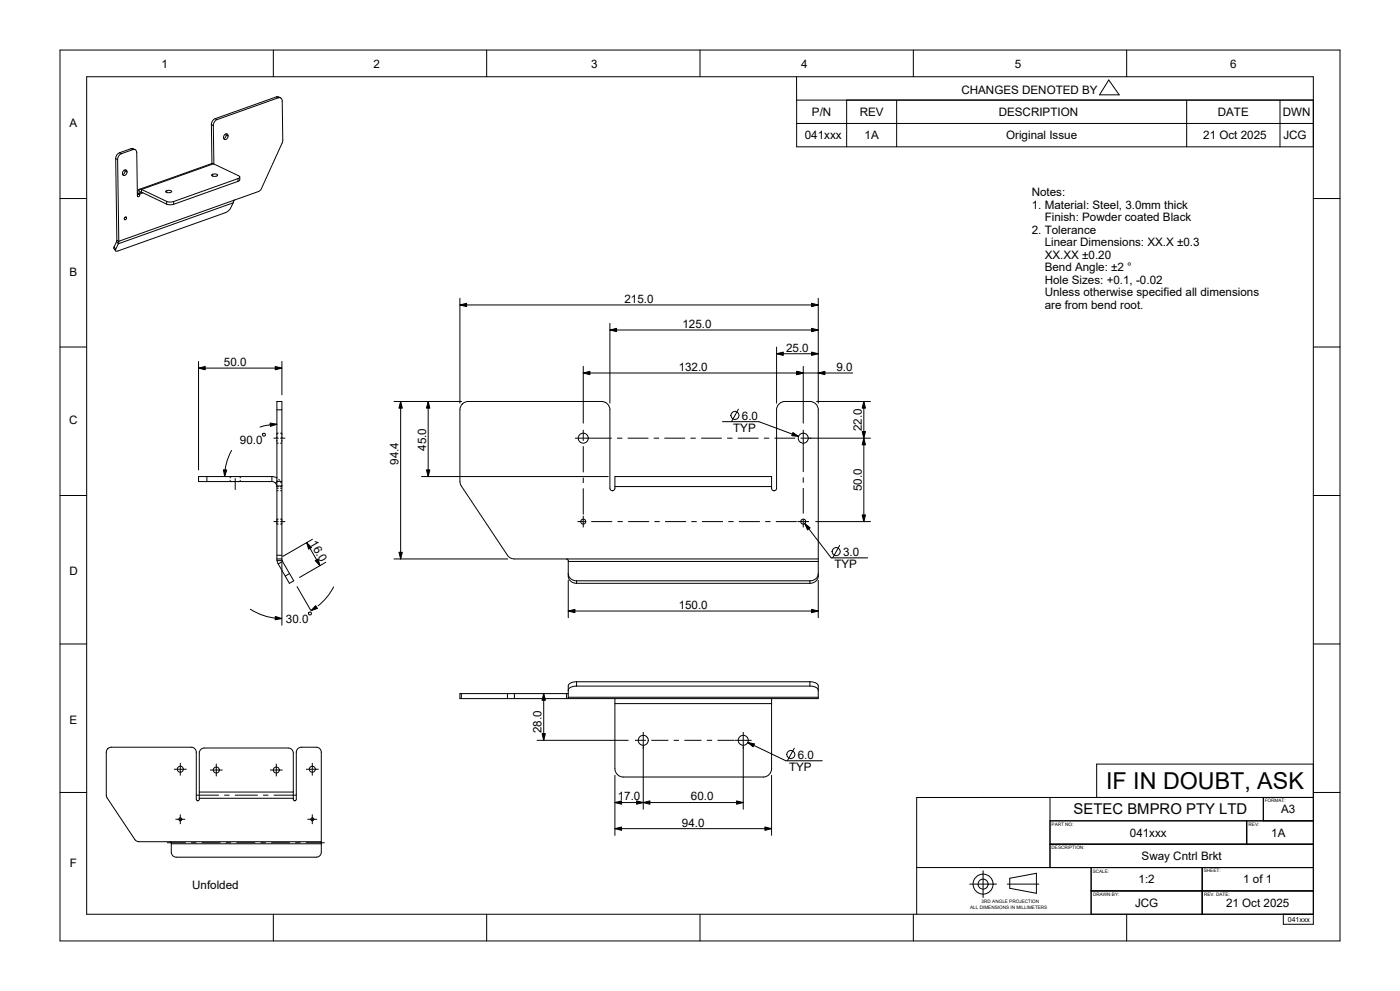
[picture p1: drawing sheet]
<svg xmlns="http://www.w3.org/2000/svg" width="420mm" height="297mm" viewBox="0 0 420 297" stroke-linecap="round" stroke-linejoin="round" font-family="sans-serif">
<g fill="#000">
<path d="M138 91.4l2-.5v1zM183 98.9l2-.5v1zM243.5 90.9l2 .5-2 .5zM243.5 98.4l2 .5-2 .5zM59.6 110.3l2-.5v1zM82.6 109.8l2 .5-2 .5zM175 111.8l2-.5v1zM233 106l2-.5v1zM239 111.3l2 .5-2 .5zM243.5 105.5l2 .5-2 .5zM245.5 111.8l2-.5v1zM81 126.8l2.1 .4-2 .6z"/>
<path d="M120.2 120.3l.5 2h-1zM128.5 120.3l.5 2h-1zM237.9 129.6l1.7 1.2-2.1-.2zM259.1 120.3l.5 2h-1zM258.6 129.3h1l-.5 2zM259.1 131.3l.5 2h-1zM67 140.8l1 .1-.6 1.9zM128 140.8h1l-.5 2zM241.4 156.9l1.7 1.3-.8 .6zM258.6 154.3h1l-.5 2zM92 162.6l1.4 1.5-.8 .5zM94.6 168l.8-.5 .6 2z"/>
<path d="M119.7 165.5h1l-.5 2zM82.6 184.8l2 .6-2.1 .4zM94.7 181.5l.5 .8-1.9 .7zM170.5 183.1l2-.5v1zM243.5 182.6l2 .5-2 .5zM163.1 207.9l.5 2h-1zM162.6 219.9h1l-.5 2zM224.3 222.5l2 .4-.4 .9zM184.5 240.5l2-.5v1zM184.5 248.3l2-.5v1zM191 240l2 .5-2 .5zM193 240.5l2-.5v1z"/>
<path d="M221 240l2 .5-2 .5zM229.5 247.8l2 .5-2 .5z"/>
</g>
<g fill="none" stroke="#000" stroke-width=".3">
<path d="M18 15h384v267h-384zM82 15v8M146 15v8M210 15v8M274 15v8M338 15v8M26 23h368v251h-368zM63.4 37.3l.2 11.7M63.4 37.3l.6 .3M64 37.6l.2 11.5M64.5 35.6l-.8 .7-.3 1M64.5 35.6l.6 .2"/>
<path d="M65.1 35.8l-.8 .7-.3 1.1M82.9 29h.6l.7 .3M82.9 29l-18.4 6.6M82.9 29l.6 .3M83.5 29.3h.7M83.5 29.3l-18.4 6.5M84.2 29.3l.3 .4 .2 .6 .1 11.7-.1 .8-6.6 14.2-.6 .4-7.2 2.6M239 23v7.2M239 37h155M254 30v14M269 30v14M332.6 24l3.2 4.4h-5.9z"/>
<path d="M356 30v14M384 30v14M394 30h-155v14h155M18 59.5h8M34.7 47.6l.4 24.4M34.7 47.6l.6 .2M35.3 47.8l.3 24.5M35.8 45.8l-.8 .7-.3 1.1M35.8 45.8l.6 .3M36.4 46.1l-.8 .7-.3 1M39.3 44.6l.5-.1 .7 .4M39.3 44.6l-3.5 1.2"/>
<path d="M39.3 44.6l.6 .2M39.9 44.8l.6 .1M39.9 44.8l-3.5 1.3M40.5 44.9l.5 .8 .3 13.2h.4l.2-.5M41.3 57.9v.2M41.3 57.9l.6 .2M41.3 58.1l-.1 .4M41.3 58.1l.6 .3M41.6 56.9l-.3 1M41.6 56.9l.5 .8M41.9 56.7l-.3 .2M41.9 56.7l.6 .1"/>
<path d="M41.9 58.1v.3M42.1 57.7l-.2 .4M42.5 56.8v.8M42.5 56.8l7.5 3.6M42.5 57.6l-.4 .1M42.5 57.6l7.5 3.6M42.9 57.8l-1 .3M64 49.1l7.6 3.6 .3 .4M64 49.1l-.5-.1-21.6 7.7M64 49.1l-21.5 7.7M70.3 60l-.4 .8M70.3 60l-34.7 12.3"/>
<path d="M71.4 53.5l-19.3 6.9M71.4 53.5v.9M71.4 54.4l-19.3 6.8M71.9 53.1l-.5 .4M71.9 53.1v.9l-.5 .4M394 59.5h8M34.2 74l-.1 .4 .6 .8M34.2 74l.5 .7M34.7 74.7v.5M35 72.4l.5 .7M35 72.4l-.8 1.6M35.1 72l-.1 .4"/>
<path d="M35.1 72l.5 .3M35.5 73.1l-.8 1.6M35.6 72.3l-.1 .8M50 60.4l1 .2 1.1-.2M50 60.4v.8M50 61.2l1 .2 1.1-.2M52.1 60.4v.8M69.9 60.8l-.9 1.9-1.3 1-32.3 11.5h-.7M69.9 60.8l-34.4 12.3M138 91.4l2-.5v1zM138 89.4v31.4M138 91.4h107.5"/>
<path d="M183 98.9l2-.5v1zM183 96.9v23.9M183 98.9h62.5M243.5 90.9l2 .5-2 .5zM243.5 98.4l2 .5-2 .5zM245.5 89.4v31.4M18 104h8M59.6 110.3l2-.5v1zM59.6 108.3v32.5M59.6 110.3h25M82.6 109.8l2 .5-2 .5zM84.6 108.3v10"/>
<path d="M175 111.8l2-.5v1zM175 109.8v17M175 111.8h80.8M233 106l2-.5v1zM233 104v16.8M233 106h12.5M239 111.3l2 .5-2 .5zM241 109.8v17M243.5 105.5l2 .5-2 .5zM245.5 111.8l2-.5v1zM394 104h8M69.5 135a15.7 15.7 0 0 0-2.1 7.8"/>
<path d="M79 129.9l.6 .2-.2 .6-.6-.2zM81 126.8l2.1 .4-2 .6zM83.1 127.2l-2.2 .1-2.9 .7M83.1 122.8h1.5M118.2 120.3h20.3M120.2 120.3l.5 2h-1zM120.2 120.3v47.2M128.5 120.3l.5 2h-1zM128.5 120.3v22.5M216.7 126.4h11l11.9 4.4M221.5 122.6l-2.1 3.8M237.9 129.6l1.7 1.2-2.1-.2z"/>
<path d="M243 131.3h18.1M245 120.3h16.1M258.6 129.3h1l-.5 2zM259.1 120.3l.5 2h-1zM259.1 131.3l.5 2h-1zM259.1 120.3v36M18 148.5h8M62.1 142.8v1.5M67 140.8l1 .1-.6 1.9zM81.6 142.8l1.5 .4M81.6 144.3a1.5 1.5 0 0 1 1.5 1.3M81.6 142.8h-22v1.5h22"/>
<path d="M81.6 142.8v1.5M83.1 145.6h1.5M83.1 144.4l-.4 .4M83.1 144.3h1.5M126.5 142.8h56M128 140.8h1l-.5 2zM184.5 145.8h47M241.4 156.9l1.7 1.3-.8 .6zM241.4 156.9l8 10.3h10.9M244.7 156.3h16.4M258.6 154.3h1l-.5 2zM394 148.5h8"/>
<path d="M83.1 167.5l.4 1.5M83.1 167.5h1.5M83.1 167.5v-47.2h1.5v47.2M83.1 166.4h1.5M83.1 168h1.5M84.6 167.5l.2 .8M84.6 168.4v19M84.8 168.3l3.3 5.8-1.3 .7-3.3-5.8M84.8 168.3l-1.3 .7M86.9 171.9l-1.3 .8M89.1 175.8l4.1 7M92 162.6l1.4 1.5-.8 .5z"/>
<path d="M92 162.6l4 6.9M93.7 161.6l-8.9 5.2M94.6 168l.8-.5 .6 2zM97.7 168.5l-7.9 4.6M100.1 175.9a17.4 17.4 0 0 1-4.7 5.7M118.2 167.5h34.1M119.7 165.5h1l-.5 2zM170 167.5l.5 .5v4.7a2.35 2.35 0 0 0 2.5 2.1M170.5 171.9a2.35 2.35 0 0 0 2.5 2.2M170.5 173.9v11.2M170.5 168.3h75M173 174.8h70"/>
<path d="M173 174.1h70M173 174.1v.7M243 174.1v.7M245.5 167.5h-91.2l-.9-.2-1.2-.9-14.1-21.4-.1-22.2a2.5 2.5 0 0 1 2.5-2.5h40a2.5 2.5 0 0 1 2.5 2.5v23.5a.75 .75 0 0 0 .7 .8 .75 .75 0 0 0 .8-.8v-3.5h47v3.5a.75 .75 0 0 0 .7 .8 .75 .75 0 0 0 .8-.8v-23.5a2.5 2.5 0 0 1 2.5-2.5h7.5a2.5 2.5 0 0 1 2.5 2.5v49.9a2.35 2.35 0 0 1-2.5 2.1M245.5 171.9a2.35 2.35 0 0 1-2.5 2.2M245.5 173.9v11.2M251.9 163.4l-2.1 3.8M18 193h8M75.1 182.6a17.4 17.4 0 0 0 8.2 2.7M82.6 184.8l2 .6-2.1 .4zM92.8 183.4l.6 .3-.2 .6-.6-.2zM94.7 181.5l.5 .8-1.9 .7z"/>
<path d="M170.5 183.1l2-.5v1zM170.5 183.1h75M243.5 182.6l2 .5-2 .5zM394 193h8M138.4 207.9v1.5M152.2 207.9v1.5M154.3 207.9v1.5M162.6 219.9h1l-.5 2zM163.1 207.9l.5 2h-1zM163.1 207.9v14M170 207.9h-32v1.5h32M170 207.9v1.5"/>
<path d="M170.5 207.8l-.5 .1M170.5 209h75M173 204.3a2.21 2.21 0 0 0-2.5 1.3v3.7l-.5 .1M173 205.6a2.21 2.21 0 0 0-2.5 1.3M173 204.3v1.3M173 205.6h70M173 204.3h70M184.5 209.4v21a2.5 2.5 0 0 0 2.5 2.5h42a2.5 2.5 0 0 0 2.5-2.5v-21M184.5 210.9h47M243 204.3a2.21 2.21 0 0 1 2.5 1.3v3.8h-75M243 205.6a2.21 2.21 0 0 1 2.5 1.3M243 204.3v1.3"/>
<path d="M18 237.5h8M59.8 237.4v-11.7a1.5 1.5 0 0 1 1.5-1.5h25.2a1.5 1.5 0 0 1 1.5 1.5v11.7M59.8 239.2v.3a.45 .45 0 0 1-.5 .5 .45 .45 0 0 1-.4-.5v-14.1a1.5 1.5 0 0 0-1.5-1.5h-24a1.5 1.5 0 0 0-1.5 1.5l.1 13.5 8.4 12.7 .6 .5 .7 .2h9.4M88 239.2v.3a.45 .45 0 0 0 .4 .5 .45 .45 0 0 0 .5-.5v-14.1a1.5 1.5 0 0 1 1.5-1.5h4.5a1.5 1.5 0 0 1 1.5 1.5v26.9M161.1 221.9h27.4M184.5 232.4v17.9M193 223.9v18.6M223 223.9v18.6M224.3 222.5l2 .4-.4 .9zM224.3 222.5l11.4 5.5h11M231.5 232.4v17.9M238.3 224.3l-2.1 3.7"/>
<path d="M315 239v21M379 239v7M394 237.5h8M394 239h-119v35M394 229h-65v10M51.4 252.9v2.5a1.5 1.5 0 0 0 1.5 1.5h42a1.5 1.5 0 0 0 1.5-1.5v-2.5M184.5 240.5l2-.5v1zM184.5 248.3l2-.5v1zM184.5 248.3h47M184.5 240.5h38.5M191 240l2 .5-2 .5zM193 240.5l2-.5v1z"/>
<path d="M221 240l2 .5-2 .5zM229.5 247.8l2 .5-2 .5zM315 253h79M315 246h79M374 246v7M82 274v8M146 274v8M210 274v8M274 274v8M275 260h119M290.9 265h8M294.9 261v8"/>
<path d="M302.2 265h9.5M302.9 263.2l8-1.5v6l-8-1.5zM327.3 267h66.7M327.3 260v14M338 274v8M360.7 260v14"/>
<circle cx="220.5" cy="124.5" r="1.23"/>
<circle cx="250.8" cy="165.3" r="1.23"/>
<circle cx="237.2" cy="226.1" r="1.23"/>
<circle cx="294.9" cy="265" r="3"/>
<circle cx="294.9" cy="265" r="1.5"/>
</g>
<path d="M83.1 147.1h1.5M83.1 146.3h1.5M83.1 145.8h1.5M83.1 144.4l.6-.6M83.1 144.3h1.5M83.1 145.8v-.2M84.6 145.8l-.4-1.5-1.1-1.1" fill="none" stroke="#000" stroke-width=".3" stroke-dasharray=".5 .5" stroke-linecap="butt"/>
<!-- layer: 02___PRT_ALL_AXES -->
<g fill="none" stroke="#000" stroke-width=".3">
<path d="M37.1 51.1l.6-.2 .4 .5-.2 .7-.6 .5-.4-.1-.2-.4zM37.5 50.9v.3M37.5 51.2l-.2 .7-.5 .4M37.5 51.2l.6 .3M49.8 57.3l.9-.3 .8 .4-.3 .3-.7 .1-.7-.2zM50 57.1v.6M63.6 52.4l.9-.3 .8 .4-.3 .3-.8 .1-.6-.2zM63.8 52.2v.6M67.4 40.4l.6-.3 .4 .5-.2 .8-.6 .4-.3-.1-.2-.4zM67.8 40.1v.3M67.8 40.4l-.2 .7-.5 .4M67.8 40.4l.6 .3"/>
<path d="M37.5 65.1l.5 .2M82.1 131.3h1M84.6 131.3h1M172.5 131.3h11M175 128.8v3.3M175 133.7v7.9M185.1 131.3h1.6M188.3 131.3h6.2M196.1 131.3h1.6M199.3 131.3h6.2M207.1 131.3h1.6M210.3 131.3h6.3"/>
<path d="M218.1 131.3h1.6M221.3 131.3h6.3M229.2 131.3h1.6M232.4 131.3h6.2M240.2 131.3h3.3M241 128.8v12.7M70.6 143.3v3.5M82.1 156.3h1M84.6 156.3h1M173.2 156.3h2.6M175 143.2v1.6M175 146.3v7.9"/>
<path d="M175 154.6v3.5M177.4 156.3h6.3M185.3 156.3h1.5M188.4 156.3h6.3M196.3 156.3h1.6M199.5 156.3h6.3M207.4 156.3h1.6M210.6 156.3h6.3M218.5 156.3h1.6M221.7 156.3h6.3M229.6 156.3h1.6M232.8 156.3h6.2"/>
<path d="M239.2 156.3h3.5M241 143.1v1.6M241 146.3v7.6M241 155.5v2.6M193 219.4v5M223 219.4v5M52.2 230.5h3.8M54.1 228.6v3.8M58.8 238.3h6.9M59.8 237.4h28.2v1.8h-28.2zM63 230.8h3.8M64.9 228.9v3.8"/>
<path d="M67.3 238.3h1.6M70.5 238.3h6.8M78.9 238.3h1.6M81 230.8h3.8M82.1 238.3h6.9M82.9 228.9v3.8M91.8 230.5h3.8M93.7 228.6v3.8M190.5 221.9h3.3M195.4 221.9h5.1M202.1 221.9h1.6M205.3 221.9h5.1"/>
<path d="M212 221.9h1.6M215.2 221.9h5.2M220.5 221.9h5M50.1 252.6h5.6M51.1 252.3h45.3v.6h-45zM52.6 245.5h2.9M54.1 244.1v2.9M57.3 252.6h1.6M60.5 252.6h5.6M67.7 252.6h1.6M70.9 252.6h5.7M78.2 252.6h1.5"/>
<path d="M81.3 252.6h5.7M88.6 252.6h1.6M91.8 252.6h5.6M92.2 245.5h2.9M93.7 244.1v2.9"/>
<circle cx="37.6" cy="65.5" r=".41"/>
<circle cx="175" cy="131.3" r="1.5"/>
<circle cx="241" cy="131.3" r="1.5"/>
<circle cx="175" cy="156.3" r=".75"/>
<circle cx="241" cy="156.3" r=".75"/>
<circle cx="54.1" cy="230.5" r=".9"/>
<circle cx="64.9" cy="230.8" r=".9"/>
<circle cx="82.9" cy="230.8" r=".9"/>
<circle cx="93.7" cy="230.5" r=".9"/>
<circle cx="193" cy="221.9" r="1.5"/>
<circle cx="223" cy="221.9" r="1.5"/>
<circle cx="54.1" cy="245.5" r=".45"/>
<circle cx="93.7" cy="245.5" r=".45"/>
</g>
<g fill="none" stroke="#000" stroke-width=".3" stroke-dasharray=".5 .5" stroke-linecap="butt">
<path d="M83.1 129.8v3M83.1 131.3h1.5M84.6 129.8v3M84.6 132.8h-1.5M84.6 129.8h-1.5M69.1 144.3v-1.5M69.1 144.3h3M69.1 142.8h3M72.1 144.3v-1.5M83.1 156.3h1.5M83.1 155.6v1.5M84.6 157.1h-1.5"/>
<path d="M84.6 155.6h-1.5M84.6 155.6v1.5"/>
</g>
<!-- layer: PDF -->
<path d="M374 246h20v7h-20zM385 274h9v3h-9z" fill="none" stroke="#000" stroke-width=".3"/>
<text font-size="7" x="331.8" y="236.5">IF IN DOUBT, ASK</text>
<text font-size="4.5" x="322.1" y="244.1">SETEC BMPRO PTY LTD</text>
<g font-size="3.5">
<text x="48.4" y="20.4">1</text>
<text x="112.1" y="20.4">2</text>
<text x="177.3" y="20.3">3</text>
<text x="240.3" y="20.4">4</text>
<text x="304.4" y="20.4">5</text>
<text x="369" y="20.3">6</text>
<text x="288.4" y="28">CHANGES DENOTED BY</text>
<text x="243.6" y="34.8">P/N</text>
<text x="257.9" y="34.8">REV</text>
<text x="299.6" y="34.8">DESCRIPTION</text>
<text x="365.3" y="34.8">DATE</text>
<text x="384.8" y="34.8">DWN</text>
<text x="20.9" y="38.1">A</text>
<text x="241.5" y="41.8">041xxx</text>
<text x="259.4" y="41.8">1A</text>
<text x="301.8" y="41.8">Original Issue</text>
<text x="361" y="41.8">21 Oct 2025</text>
<text x="385" y="41.8">JCG</text>
<text x="309.5" y="58.8">Notes:</text>
<text x="309.5" y="62.5">1. Material: Steel, 3.0mm thick</text>
<text x="309.5" y="70">2. Tolerance</text>
<text x="313.4" y="66.3">Finish: Powder coated Black</text>
<text x="313.4" y="73.8">Linear Dimensions: XX.X ±0.3</text>
<text x="313.4" y="77.5">XX.XX ±0.20</text>
<text x="20.9" y="82.8">B</text>
<text x="313.4" y="81.3">Bend Angle: ±2 °</text>
<text x="313.4" y="85">Hole Sizes: +0.1, -0.02</text>
<text x="313.4" y="88.8">Unless otherwise specified all dimensions</text>
<text x="187.4" y="90.8">215.0</text>
<text x="313.4" y="92.5">are from bend root.</text>
<text x="204.7" y="98.3">125.0</text>
<text x="235.8" y="105.4">25.0</text>
<text x="67.2" y="109.7">50.0</text>
<text x="203.6" y="111.2">132.0</text>
<text x="251" y="111.2">9.0</text>
<text x="222.6" y="125.7">6.0</text>
<text x="20.8" y="127.1">C</text>
<text x="219.9" y="129.5">TYP</text>
<text x="258.5" y="129.2" transform="rotate(-90 258.5 129.2)">22.0</text>
<text x="72" y="133">90.0</text>
<text x="127.8" y="135.1" transform="rotate(-90 127.8 135.1)">45.0</text>
<text x="119.6" y="139.3" transform="rotate(-90 119.6 139.3)">94.4</text>
<text x="258.5" y="147.2" transform="rotate(-90 258.5 147.2)">50.0</text>
<text x="92.8" y="162.8" transform="rotate(60 92.8 162.8)">16.0</text>
<text x="252.9" y="166.6">3.0</text>
<text x="20.8" y="172.4">D</text>
<text x="250.3" y="170.3">TYP</text>
<text x="203.6" y="182.5">150.0</text>
<text x="85.8" y="186.6">30.0</text>
<text x="20.9" y="217.1">E</text>
<text x="162.5" y="219.7" transform="rotate(-90 162.5 219.7)">28.0</text>
<text x="239.3" y="227.4">6.0</text>
<text x="236.7" y="231.1">TYP</text>
<text x="185.3" y="239.9">17.0</text>
<text x="207.3" y="239.9">60.0</text>
<text x="384.4" y="243.8">A3</text>
<text x="204.6" y="247.7">94.0</text>
<text x="339" y="250.8">041xxx</text>
<text x="381.4" y="250.8">1A</text>
<text x="342.5" y="257.8">Sway Cntrl Brkt</text>
<text x="21" y="259.9">F</text>
<text x="57.7" y="266.4">Unfolded</text>
<text x="341.6" y="264.8">1:2</text>
<text x="373" y="264.8">1 of 1</text>
<text x="340.5" y="271.8">JCG</text>
<text x="367.8" y="271.7">21 Oct 2025</text>
</g>
<text font-size="2.1" x="386.4" y="276.3">041xxx</text>
<g font-size="1.4">
<text x="379.4" y="240.5">FORMAT:</text>
<text x="315.5" y="247.5">PART NO:</text>
<text x="374.6" y="247.5">REV:</text>
<text x="315.5" y="254.5">DESCRIPTION:</text>
<text x="327.8" y="261.5">SCALE:</text>
<text x="361.2" y="261.5">SHEET:</text>
<text x="327.9" y="268.6">DRAWN BY:</text>
<text x="361.2" y="268.6">REV. DATE:</text>
<text x="291" y="272.5">ALL DIMENSIONS IN MILLIMETERS</text>
<text x="294.5" y="270.7">3RD ANGLE PROJECTION</text>
</g>
</svg>
